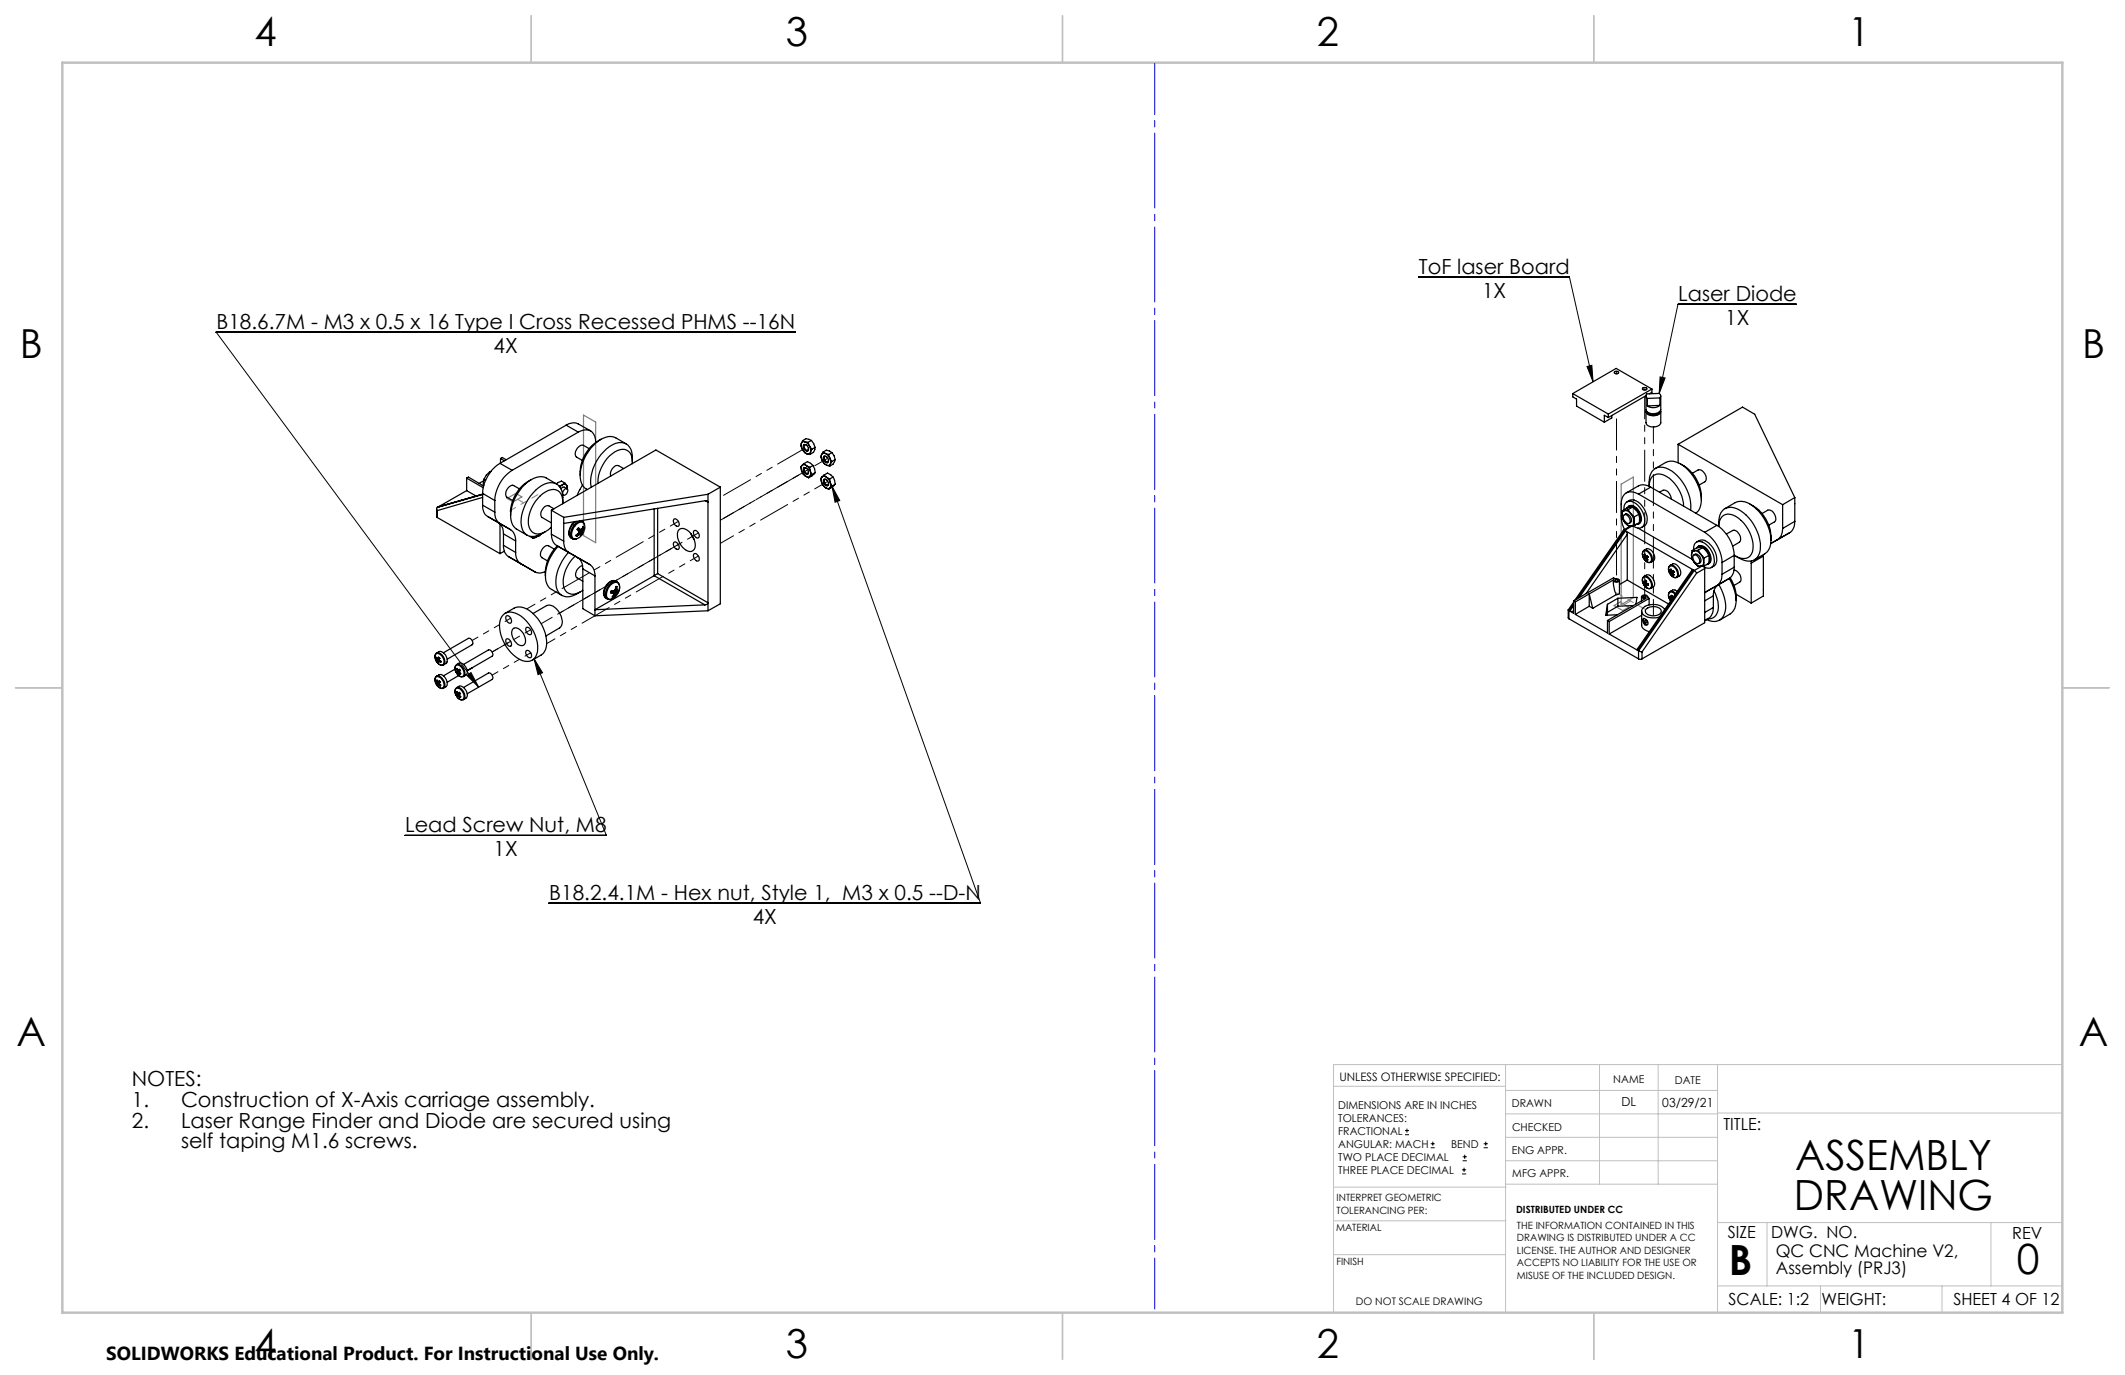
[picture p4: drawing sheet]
<svg xmlns="http://www.w3.org/2000/svg" width="432mm" height="279mm" viewBox="0 0 432 279" stroke-linecap="round" stroke-linejoin="round" font-family="sans-serif">
<g fill="none" stroke="#000" stroke-width=".2">
<path d="M288.3 56.3h30.6l4.8 21.3M161.6 67.5h-117.7l53.4 72.1M322.5 74.5l1-.3 .2 3.4zM337.3 76.6l1 .2-1.2 3.1zM365.1 61.8h-24.1l-3.9 18.1M169.1 98.8l1.5 2.9-.9 .4zM169.1 98.8l30.1 84.7h-87.7M94.9 137.3l.8-.6 1.6 2.9zM108.5 133.8l1.7 2.9-.9 .4zM108.5 133.8l14.7 36h-40.9M285.5 230.6h.8M285.5 229.7h.8"/>
<path d="M285.9 229.3v.9M290.7 233.2h.8M290.7 232.4h.8M291.1 232v.8M297.1 238.5h.8M297.1 237.7h.8M297.2 235.9h.9M297.2 235.1h.9M297.5 237.3v.8M297.6 234.6v.9M301.5 233.2h.8M301.5 232.4h.8"/>
<path d="M301.9 232v.8"/>
</g>
<g fill="none" stroke="#c0c0c0" stroke-width=".2">
<path d="M305.9 216.3v50.4M325 216.3v24.3M336.9 216.3v24.3M349 216.3v50.4M419.1 216.3h-148.1v50.4M271 220.7h34.9M305.9 231.1h43.1M305.9 226.3h43.1M305.9 221.6h43.1M305.9 235.9h43.1M349 226.2h70.1M271 255h34.9"/>
<path d="M271 248.1h35M271 241.2h35M305.9 240.6h43.1M349 248.4h70.1M359.1 248.4v12.9M404.6 248.4v12.9M349 261.3h70.1M369.9 261.3v5.4M394.6 261.3v5.4"/>
</g>
<path d="M108 3.2v9.5M215.9 3.2v9.5M323.8 3.2v9.5M3.1 139.7h9.6M419.1 139.7h9.5M108 266.7v9.6M215.9 266.7v9.6M323.8 266.7v9.6" fill="none" stroke="#c0c0c0" stroke-width=".25"/>
<path d="M12.7 12.7h406.4v254h-406.4z" fill="none" stroke="#c0c0c0" stroke-width=".5"/>
<path d="M234.6 12.9v253.1" fill="none" stroke="#00f" stroke-width=".2" stroke-dasharray="15.2 1.3 1.3 1.3" stroke-dashoffset="4.9"/>
<path d="M118.6 84.3l2.4 1.5v24.5l-2.4-1.5zM329.4 98.4l2.5-1.5v24.5l-2.5 1.5zM103 101.3l1.8-1 1.2 .7-1.7 1zM328 123l1.2-.7 1.8 1.1-1.3 .7z" fill="none" stroke="#808080" stroke-width=".25"/>
<path d="M109.3 100.5l-5.7 3.3M328.5 120.5l5.7 3.3" fill="none" stroke="#808080" stroke-width=".2" stroke-dasharray="15.2 1.3 1.3 1.3" stroke-dashoffset="13.8"/>
<path d="M106.4 102.2l-1.2-.7M331.3 122.1l-1.2 .7" fill="none" stroke="#808080" stroke-width=".2" stroke-dasharray="15.2 1.3 1.3 1.3"/>
<path d="M322.5 74.5l1-.3 .2 3.4zM337.3 76.6l1 .2-1.2 3.1zM94.9 137.3l.8-.6 1.6 2.9zM108.5 133.8l1.7 2.9-.9 .4zM169.1 98.8l1.5 2.9-.9 .4z" fill="#000"/>
<g fill="none" stroke="#000" stroke-width=".25">
<path d="M319.6 80v.6l.8 .5v1.4l5.6 3.3M319.6 80l7.2 4.1M328 75.6a.45 .45 0 0 1 .5-.2 .45 .45 0 0 1 .4 .4 .45 .45 0 0 1-.5 .2 .45 .45 0 0 1-.4-.4zM333.8 78.9a.47 .47 0 0 1 .5-.2 .47 .47 0 0 1 .3 .4 .49 .49 0 0 1-.8-.2zM335.7 79.1v.6l-.6 .3M335.7 79.1l-8.9 5M335.7 79.1l-7.3-4.2-8.8 5.1M94.8 99.7l-5.8 3.3M94.8 99.7l1.9 1.1M94.8 97.2l3.4 1.9M94.8 97.2l.4-.3 3.1 1.8M94.8 97.2v2.5"/>
<path d="M98.3 97.7l-.9 .5M98.3 97.4v1.3M98.3 97.4l.4 .2M99.5 95.8l-.7 .8-.5 .8M99.5 95.8l.2 .1M99.8 95.8h-.3M101.6 94.2a7.6 7.6 0 0 0-3.5 6.1M101.6 94.2l2.5 1.4M101.7 93.2l.8 .4M101.7 93.2l.4-.2 .7 .4M101.7 93.2v.9M104.1 95.6a7.8 7.8 0 0 0-3.6 6.1"/>
<path d="M105.6 99.3l-1.2-.6a1.59 1.59 0 0 0-1.4 2.3l1.2 .7M108 97.4a7.7 7.7 0 0 0-4.2 7.4M113.1 98.4l-2.1-1.3a3.9 3.9 0 0 0-4.3 1.3 8.5 8.5 0 0 0-2.7 7.8 2.47 2.47 0 0 0 1 1.3l2.1 1.3M113.6 98.8h.1M114.3 98.5l-.5 .5M114.3 98.5a.59 .59 0 0 1 .8 .1M114.3 98.5l-.7 .3M114.6 99.6l.4-.3h.2a.84 .84 0 0 1-.7 1.3 .67 .67 0 0 1 .1-1zM114.8 98.1l-.7-.3-1 .5M114.8 98.1l-.5 .4M114.8 98.1l.3 .5M115 86.4a2.6 2.6 0 0 1 2.5-.3l2.5 1.5"/>
<path d="M115 86.4l2.5 1.4M115 86.4l-13.4 7.8M115.1 98.6l.2 .7M115.1 98.6l.2 .3-.1 .4-.7-.3-.5 .3M117.5 87.8a2.16 2.16 0 0 1 2.5-.2 2.16 2.16 0 0 1 1 2.3M117.5 87.8l-13.4 7.8M118.4 98.6l-1.1 2.1M119.7 91.2l-1.2-.7a1.61 1.61 0 0 0-1.3 2.4l1.1 .7M122.1 89.3a7.8 7.8 0 0 0-4.2 7.3M126.7 95.2l-1-.6a1.67 1.67 0 0 0-1.6 2.1M127.2 90.2l-2.1-1.2a3.5 3.5 0 0 0-4 1 9 9 0 0 0-3.1 7.7 2.51 2.51 0 0 0 1.3 1.8M128.5 94.2a2.5 2.5 0 0 0-1.5-2.9 4.9 4.9 0 0 0-4.5 3.2l-.4 .7a5.8 5.8 0 0 0-.6 3"/>
<path d="M128.5 93.8v-.8a2.55 2.55 0 0 0-2.8-3 8.5 8.5 0 0 0-5.6 6.9l-.1 1.4 .2 .7M146.4 99l-13.1-7.6-21.3 12.3M146.4 99l-2.5 1.4M146.4 99v23.7l-2.5 1.4M162.8 90.1v.6l.3 .6M162.8 90.1v.5l.3 .7M162.9 95.6l.3 .7 .5 .4M163 94.6a.69 .69 0 0 1 .9 0M163 94.6l-.2 .4 .1 .6M163 94.6l-.3 .3 .2 .7M163.1 91.3l.5 .7 .4 .2M163.1 91.3l.4 .7 .5 .2"/>
<path d="M163.1 89.5l.4 .3M163.1 89.5l-.3 .6M163.4 95a.86 .86 0 0 1 .7 1.3 .9 .9 0 0 1-.7-1.3zM163.4 90.3a.89 .89 0 0 1 .8 1.3 .87 .87 0 0 1-.8-1.3zM163.4 94.2l.5 .4M163.4 94.2l.7-.4 1.1 .8M163.4 95a.86 .86 0 0 0 .7 1.3M163.4 90.3a.83 .83 0 0 0 .7 1.3M163.4 94.2l-.4 .4M163.5 89.8a.52 .52 0 0 0-.7 .3M163.5 89.8l.6 .3 .4 .6M163.5 89.8l.7 .1"/>
<path d="M163.7 96.7a.69 .69 0 0 0 .9 .1M163.7 96.7l.6 .4M163.9 94.6l.5 .5 .3 .6M163.9 94.6l.6 .4M163.9 95.2l-.2-.1a.58 .58 0 0 0-.2 .7 .58 .58 0 0 0 .8 .3v-.3M163.9 90.5l-.2-.1a.63 .63 0 0 0-.2 .7 .63 .63 0 0 0 .7 .4l.1-.4M164 92.2l.6 .1M164.2 89.9l.3 .8M164.5 90.7l.2 .7v.5M164.5 90.7l.5 .6M164.5 95l.2 .7M164.6 96.8l-.3 .3"/>
<path d="M164.7 95.7v.7l-.1 .4M164.7 95.7l.3 .7M164.7 91.9a.59 .59 0 0 1-.7 .3M164.7 91.9l-.1 .4M164.9 89.5l.7 1.4M164.9 89.5a1.48 1.48 0 0 0-1.8 0M164.9 89.5l-.7 .4M165 96.4l-.4 .4M165 91.3l-.3 .6M165.2 94.6l.5 1.4M165.2 94.6l-.7 .4M165.6 90.9l-.2 .9-.8 .5"/>
<path d="M165.6 90.9l-.6 .4M165.7 96l-.7 .7-.7 .4M165.7 96l-.7 .4M166.9 98l.2 .5 .6 .6M166.9 98l.4 .6 .4 .5M166.9 92.4v.5l.2 .7M166.9 92.4l-.1 .4 .3 .8M167 96.9a.69 .69 0 0 1 1 .1M167 96.9l-.1 .4v.7M167 96.9l-.2 .3 .1 .8M167.1 93.6l.4 .6 .5 .3M167.3 91.9l.4 .2"/>
<path d="M167.3 91.9l.6-.4 1.2 .5M167.3 91.9l-.4 .5M167.4 97.5l.1-.1a.83 .83 0 0 1 .7 1.3l-.6-.2-.2-.5zM167.4 92.7a.79 .79 0 0 1 .8 .4 .79 .79 0 0 1 0 .9 .95 .95 0 0 1-.8-1.3zM167.5 96.5l.5 .5M167.5 96.5l.6-.4 .7 .3 .5 .5M167.5 97.4a.86 .86 0 0 0 .7 1.3M167.5 92.7a.88 .88 0 0 0 .7 1.3M167.5 96.5l-.5 .4M167.7 92.1a.57 .57 0 0 0-.8 .3M167.7 92.1l.6 .5 .3 .5M167.7 92.1l.7 .3"/>
<path d="M167.7 99.1a.69 .69 0 0 0 .9 0M167.7 99.1l.7 .3M168 97l.5 .6 .2 .5M168 94.5l.6 .2M168 97l.6 .3M168 97.5a.3 .3 0 0 0-.5 .1v.4l.4 .5h.3l.1-.4M168 92.9l-.2-.2a.58 .58 0 0 0-.3 .7 .58 .58 0 0 0 .5 .4h.3v-.4M168.4 92.4l.2 .7M168.6 97.3l.1 .8M168.6 93.1l.2 .7-.1 .5M168.6 93.1l.5 .7M168.6 99.1l-.2 .3"/>
<path d="M168.7 98.1l.1 .6-.2 .4M168.7 98.1l.4 .7M168.7 94.3a.52 .52 0 0 1-.7 .2M168.7 94.3l-.1 .4M169.1 98.8l-.5 .3M169.1 92l.4 .6 .2 .8M169.1 93.8l-.4 .5M169.1 92l-.7 .4M169.3 96.9l.4 1.5M169.3 96.9l-.7 .4M169.7 98.4l-1.3 1M169.7 93.4a1.83 1.83 0 0 1-1.1 1.3"/>
<path d="M169.7 98.4l-.6 .4M169.7 93.4l-.6 .4M326.8 84.1v.7M326.8 84.8l-.8-.4v1.4M327.5 84.4v.5l-1.5 .9M334.5 83.6v2.3a1.66 1.66 0 0 0 2.4 .7l.6-.6v-2.4M334.5 83.4a.95 .95 0 0 0 1.1 1.1h.5a1.07 1.07 0 0 0 1.3-1.1M334.7 83.7a1.51 1.51 0 0 0 2.5 0M334.8 81v1.5M335.4 99a2.66 2.66 0 0 0-2.5-.3l-2.5 1.5M335.4 99l-2.4 1.4M335.4 99l13.5 7.8"/>
<path d="M336.3 95.2l2.2-1.2a3.5 3.5 0 0 1 4 1 9.5 9.5 0 0 1 3.2 7.1 2.91 2.91 0 0 1-1.1 2.2M337.3 80.9a.62 .62 0 0 0-.2-1l-2.5 .1a.62 .62 0 0 0 .2 1M337.3 82.4a2.19 2.19 0 0 1-2.5 .1M337.3 80.9v1.5M337.3 80.9l-2.5 .1M337.3 82.4l-2.5 .1M337.5 80.4v2.8a1.75 1.75 0 0 1-3 0v-2.8l-7.7 4.4M341 90.3l21.2 12.3M341 90.3l13.1-7.6 2.5 1.5 8.1 16.9M341 90.3v3.8M341.5 94.3a7.6 7.6 0 0 1 4.2 7.3M343.9 96.2l1.2-.7a1.59 1.59 0 0 1 1.3 2.4l-1.1 .7"/>
<path d="M88.7 103.4v1.6l.2 .2M88.9 103.1l-.2 .2 .2 .5M88.9 105.2l12.7 7.3M88.9 103.8v1.4M89 103l-.1 .1M98.1 102.7a2.41 2.41 0 0 0 1 2.3l2.5 1.4M98.1 100.4l-9.1 2.6M98.1 100.3l2.4 1.4M98.1 102.7l2.4 1.4M98.1 100.3v2.4M98.1 101.1l-9.2 2.7M98.1 100.5l-9.2 2.6"/>
<path d="M100.5 104.1a2.41 2.41 0 0 0 1.1 2.3M100.5 101.7v2.4M101.6 106.4l2.2 1.2M101.6 106.4v6.1M102.3 110.8a2.41 2.41 0 0 0 1 2.3M102.3 108.5l2.5 1.4M102.3 110.8l2.5 1.5M102.3 108.5v2.3M102.5 112l-.9 .5M103.3 113.1l2.5 1.4M103.3 113.1l5.4 3.1M103.8 107.6a2.61 2.61 0 0 1 1 2.3"/>
<path d="M103.8 107.6l-2.6-1.4a2.52 2.52 0 0 1 1.1 2.3M104.8 112.3a2.61 2.61 0 0 0 1 2.2M104.8 109.9v2.4M105.8 114.5l2.9 1.7M107.7 109l.6 .4M108.1 109h.1M108.1 109a.58 .58 0 0 0 .9 .1M108.1 109l.2 .4M109 109.1l-.7 .3M109.2 109l-.2 .1M109.9 108.5v.2a.53 .53 0 0 1-.8 .2l.1 .1M110.8 116.2a2.18 2.18 0 0 1-2.1 0"/>
<path d="M110.8 116.2v.8M112 108.5a2.63 2.63 0 0 0 1.1 2.3M112 103.7l2.5 1.4M112 108.5l2.5 1.5M112 103.7v4.8M112.6 103.4l-1.1-.6a1.62 1.62 0 0 0-1.3 2.4l1.8 1.1M112.6 111.6l-1.1-.7a1.64 1.64 0 0 0-1.7 2l.3 .4 1.2 .7M113.1 110.8l6.8 3.9M113.1 110.8l4.3 2.5M113.2 110.9a8.2 8.2 0 0 0-2.4 5.3M113.4 111a8.3 8.3 0 0 0-2.3 7.6 1.86 1.86 0 0 0 1 1.2l2.1 1.2M114.3 102.4a2.31 2.31 0 0 0-1.8-3 5.8 5.8 0 0 0-4.5 3.8 4.5 4.5 0 0 0 0 4.8 2.17 2.17 0 0 0 2.8 0l1.2-.9"/>
<path d="M114.3 100.5l.2 .1M114.4 102a3.4 3.4 0 0 0-1.6-3.8 4.5 4.5 0 0 0-4.5 2 8.3 8.3 0 0 0-2.2 7.2 2.32 2.32 0 0 0 3.5 1.3l1.2-.7M114.5 100.6l-.2 .1M114.5 100.6l-.2 .2M114.5 110a2.41 2.41 0 0 0 1.1 2.3M114.5 105.1v4.9M115.5 112.3a8.3 8.3 0 0 0-2.3 7.5 2.51 2.51 0 0 0 4 .9l.7-.4M116.1 109.3l.2 .2M116.1 109.3h.1M116.3 109.5h.7M116.8 106a2.7 2.7 0 0 0-1 3l.3 .3M116.8 113a7.1 7.1 0 0 0-2.1 6.6 2.15 2.15 0 0 0 3.4 .6l.3-.3"/>
<path d="M117.1 105.9a2.75 2.75 0 0 0-1.3 3.1l.3 .3M117.1 108.9l.1 .1M117.2 106.5a.98 .98 0 0 1 1.3-.3 .98 .98 0 0 1 .3 1.4 2.41 2.41 0 0 1-2 1.9 1.21 1.21 0 0 1-.5-1.8zM117.3 107.5l1 .5M117.4 113.3a2.52 2.52 0 0 1 1 2.3M117.4 108.5l.3 .2M117.4 113.3l2.5 1.4M117.4 107.4l.5 .2M117.5 107.8l.8 .4M117.5 108.3l.4 .2M117.6 108.3l.4 .3M117.6 108l.8 .4"/>
<path d="M117.7 108.7l-.5 .3M117.9 108.5l-.2 .2M117.9 108.5l.1 .1M117.9 107.6a.28 .28 0 0 0-.3-.3 .28 .28 0 0 0-.3 .3 .28 .28 0 0 0 .2 .3 .68 .68 0 0 1-.5 .9l.2 .2M118 105.8l.1 .1M118 105.8l.4 .2M118.1 107.6l.3 .1M118.3 108.2l.1 .2M118.3 108v.2M118.4 108.4l-.3 .4-.1-.2M118.4 106h.1M118.4 106a1.34 1.34 0 0 0-1.7 .7 1.94 1.94 0 0 0-.4 2.8"/>
<path d="M118.4 106l.3 .5M118.4 115a1.67 1.67 0 0 0-1.2 2.4l1.2 .7M118.4 107.2h.2M118.4 107.7l-.1 .3M118.4 115.6l2.5 1.4M118.4 115.6v8.1l2.5 1.4M118.6 107.2l-.2 .5M118.6 107.2l-.1-.2-.3 .5-.3 .1M119.9 114.7a2.61 2.61 0 0 1 1 2.3M120.9 117v8.1M124.1 118.9a.95 .95 0 0 1 1-.6 .95 .95 0 0 1 .8 .9v.4a2.77 2.77 0 0 1-1.9 2.2 .92 .92 0 0 1-.7-1.3 2.92 2.92 0 0 1 .8-1.6zM125 119.9l.5 .2"/>
<path d="M125 119.8l.4 .2M125.1 119.6l.2 .1M125.1 118.1a2.04 2.04 0 0 0-2.3 1.6 1.37 1.37 0 0 0 .4 1.8M125.3 119.7l.1-.2a.19 .19 0 0 0 0-.3 .19 .19 0 0 0-.3 0 .19 .19 0 0 0 0 .3l-.2 .5-.2 .1a.37 .37 0 0 0-.5-.1 .37 .37 0 0 0-.1 .5h.4M125.3 119.7l.1 .3M125.4 118.3a1.48 1.48 0 0 1 .4 1.6M125.4 118.3v-.1a1.76 1.76 0 0 0-2 1.1l-.2 .5a1.5 1.5 0 0 0 .2 1.9M125.4 118.3a1.33 1.33 0 0 0-1.9 .5 1.94 1.94 0 0 0-.3 2.7M132.9 117l-12 6.9 22.3-1M132.9 117l10.3 5.9M132.9 103.4v13.6M133.6 116.6l10.3 5.9-.2 .3-.5 .1"/>
<path d="M133.6 116.6l-.7 .4M133.6 103.3v13.3M137 105.4a.99 .99 0 0 1 .9 1.5 .99 .99 0 0 1-.9-1.5zM137 110.2a.95 .95 0 0 1 .9 1.4 .97 .97 0 0 1-.9-1.4zM137.9 107.7a1.48 1.48 0 0 1 2.2 .4 3.4 3.4 0 0 1 1 3.5 1.26 1.26 0 0 1-2-.1 3.7 3.7 0 0 1-1.3-3.5zM140.3 108.4l.7 1.2M140.9 112.6l.2-.1a.99 .99 0 0 1 .8 1.5 1.03 1.03 0 0 1-1-1.4zM140.9 108l.2-.2a.99 .99 0 0 1 .8 1.5 1.03 1.03 0 0 1-1-1.3zM143.3 101.7l.5 .1 .1 .3zM143.3 101.7l-28.8 4.7M143.9 100.4v23.7M143.9 100.4l-29.4 4.7"/>
<path d="M327.8 117.9l.3 2.1 .3 .8M328.2 117.9a.29 .29 0 0 1 .3-.1 .29 .29 0 0 1 .2 .3h-.5zM329.1 117.9v2.6a.48 .48 0 0 1-.7 .3M329.6 104.7l.2 .8 .5 .8M329.6 104.7l.1 .8 .6 .8M329.6 103.8v.9M330 103.6a1.38 1.38 0 0 1 .7-1.7 1.38 1.38 0 0 1 1.7 .4 4.2 4.2 0 0 1 1.6 4.3 1.32 1.32 0 0 1-2.2 .3M330.1 104.6a1.16 1.16 0 0 1 .9 1.8 1.19 1.19 0 0 1-.9-1.8zM330.1 104.6a1.07 1.07 0 0 1 1.1 .2 1.07 1.07 0 0 1 .3 1.1l-.5 .4M330.1 107.8l-.2-.1-9.9 14.2M330.1 103.8a.85 .85 0 0 0-.5 .9M330.1 103.8a1.47 1.47 0 0 1 1.3 .6"/>
<path d="M330.1 103.8h-.5M330.1 107.8l.2 .1M330.1 107.8l-9.6 13.9M330.3 106.3a1.47 1.47 0 0 0 1.2 .6M330.3 106.3l.7 .7 .5-.1M330.3 107.9l.4 .7M330.3 107.9l13.8 7.9M330.3 107.9l-9.4 13.5M330.6 102a1.85 1.85 0 0 1 2.7 .4 4.2 4.2 0 0 1 1.3 4l-.2 .3-.8 .5M330.6 103.2a1.08 1.08 0 0 1 1.8 .1 2.46 2.46 0 0 1 .7 3.1l-.6 .1M330.7 117.9l-1.6 .9M330.7 117.9l8.4 4.8"/>
<path d="M330.7 108.6v9.3M330.7 108.6l-8.4 12M330.8 103.6l-.7 .2M330.8 103.6l.6 .8M330.9 102.9a1.61 1.61 0 0 1 2.2 1.1l.2 .5a1.48 1.48 0 0 1-.3 2M331.3 106.9l-1.4 .8M331.4 104.4l.7 .6M331.4 104.4l.4 .5 .2 1M331.7 106.9l-1.6 .9M331.7 103l.8 .8 .5 .7M331.7 103h-.1a3.5 3.5 0 0 0-2 .8M331.7 103l-.9 .6"/>
<path d="M332 105.9a.74 .74 0 0 1-.5 1M332 105.9l.2 .8M332.1 105l-.1 .9M332.2 106.7l-.7 .2M332.8 107.3l11.1 6.4M333 100.4a2.2 2.2 0 0 0-3.2 .4 6.4 6.4 0 0 0-.4 4l.3 1.8 .4 1M333 100.4l13.4 7.8M333 104.5l.1 1.7-.9 .5M333 104.5l-.9 .5M333.9 112.1a1.08 1.08 0 0 1 1.5 .7 .86 .86 0 0 1-.4 1.5 1.73 1.73 0 0 1-1.1-2.2zM333.9 117.3a1.47 1.47 0 0 1 1.7 1.9l-.2 .3a1.47 1.47 0 0 1-1.6-1.9zM334 118.4l.3 .2"/>
<path d="M334.1 111.8a1.4 1.4 0 0 0 .3 2.1 .89 .89 0 0 0 1.1 .3M334.1 117.1a1.46 1.46 0 0 0 .4 2.2 .86 .86 0 0 0 1 .3M334.1 112.7l.2-.1 .1 .4M334.1 112.7l.1 .4M334.1 111.8h.1a1.63 1.63 0 0 1 1.3 2.5M334.1 111.8a1.26 1.26 0 0 1 2 .9 .99 .99 0 0 1-.6 1.6M334.1 117.1a1.05 1.05 0 0 1 1.7 .3l.2 .4a1.1 1.1 0 0 1-.5 1.8M334.1 117.1a1.69 1.69 0 0 1 1.6 2.1l-.2 .4M334.1 112.7h.2M334.2 113.1l-.2 .1 .2 .3M334.3 118.3l-.3-.2v.3M334.3 118.6v.4"/>
<path d="M334.3 118.3v-.1a.17 .17 0 0 1 .1-.2 .17 .17 0 0 1 .2 .1 .17 .17 0 0 1-.1 .2v.2M334.4 113.5h-.2M334.4 113.5l.3 .3M334.4 113a.23 .23 0 0 1 .4 .1 .23 .23 0 0 1-.2 .3M334.4 113l-.2 .1M334.5 118.8l.1 .3-.3-.1M334.5 118.5a.31 .31 0 0 1 .4 .1 .31 .31 0 0 1 0 .3l-.4-.1M334.5 118.3l-.5 .1M334.5 118.5l-.2 .1M334.6 113.4l.3 .4h-.2M334.6 118.2l-.3 .1M334.7 118.6l-.4 .4"/>
<path d="M334.8 113.6l-.1 .2M334.8 118.6l-.3 .2M334.8 113.1l-.6 .4M334.9 113.2l-.3 .2M334.9 113.1l-.5 .4M337.2 100a1.36 1.36 0 0 1 1.4-.3 1.36 1.36 0 0 1 .9 1.2l.1 .5M339.2 115.1a1.04 1.04 0 0 1 1.5 .8 1.18 1.18 0 0 1-.1 1.4 1.62 1.62 0 0 1-1.4-2.2zM339.3 116.3l.2 .3M339.4 115.7l.1 .5-.2 .1M339.4 115.7l.1-.1 .2 .5M339.4 114.9l.5-.3a1.61 1.61 0 0 1 1.3 2.5l-.4 .2a1.59 1.59 0 0 0-1.4-2.4zM339.4 115.7l.2 .1"/>
<path d="M339.4 114.9a1.34 1.34 0 0 0 .3 2.1 .85 .85 0 0 0 1 .3M339.7 116.5l-.2 .1M339.7 116.5l.3 .4M339.9 116.4l.3 .4-.2 .1M340 116a.24 .24 0 0 1 .2 .3 .24 .24 0 0 1-.3 .1M340 116l-.3 .1M340 116l-.7 .3M340.1 116.7l-.1 .2M340.1 116.2l-.2 .2M340.1 116.2l-.4 .3M340.1 116.2l-.6 .4M342.1 102.8a7.2 7.2 0 0 0-4.5-6.4 2.02 2.02 0 0 0-2.5 2.3v.1v-.9a2.56 2.56 0 0 1 1.2-2.6 2.56 2.56 0 0 1 2.8 .1 9.1 9.1 0 0 1 4.4 8.2"/>
<path d="M343.7 112.7l.2 .8 .4 .8M343.7 112.7l.1 .8 .5 .8M343.9 111.9h.4M343.9 111.9l-.2 .8M344.1 112.9a.85 .85 0 0 1 1.2 .7 .65 .65 0 0 1-.4 .9l-.4-.2a1.26 1.26 0 0 1-.4-1.4zM344.1 115.8l-.3 .1-11.1 15.9 .1 .4M344.1 115.8l-11.3 16.4M344.1 115.8l.2 .1M344.1 111.7a1.33 1.33 0 0 1 .6-1.5 1.33 1.33 0 0 1 1.6 .1 4.1 4.1 0 0 1 1.8 4.7 1.43 1.43 0 0 1-2.1 .1M344.2 112.8a.82 .82 0 0 1 1.3 .5 .74 .74 0 0 1-.3 1.2M344.3 115.9l.4 .6M344.3 115.9l-11.3 16.4"/>
<path d="M344.3 114.3a1.55 1.55 0 0 0 1.2 .8M344.3 114.3l.7 .7 .5 .1M344.3 111.9a.69 .69 0 0 0-.6 .8M344.3 111.9a1.67 1.67 0 0 1 1.3 .7M344.7 110.1l.6-.2a2 2 0 0 1 2.3 .9 3.7 3.7 0 0 1 1 3.9l-.9 .6M344.7 116.5l-11 16M344.8 111.3a1.06 1.06 0 0 1 1.7 .2 2.35 2.35 0 0 1 .7 3l-.5 .2M345.1 111.1a1.61 1.61 0 0 1 2.2 1.1l.2 .4a1.42 1.42 0 0 1-.4 2M345.1 111.8l.5 .8M345.1 111.8l-.8 .1M345.6 112.6l.5 1 .1 .6M345.6 112.6l.7 .8"/>
<path d="M345.8 115.1l-1.5 .8M346 111.3l.7 .7 .5 .9M346 111.3h-.1a2.78 2.78 0 0 0-2 .6M346 111.3l-.9 .5M346.2 114.2a.74 .74 0 0 1-.7 .9M346.2 114.2l.1 .8M346.3 115l-.8 .1M346.3 115.2l.1 .3M346.3 113.4l-.1 .8M346.4 108.2a7.8 7.8 0 0 1 3.5 6.1M346.4 115.5l-1.7 1M346.4 115.5v11l-12.7 7.4"/>
<path d="M347.2 112.9v1.6l-.9 .5M347.2 112.9l-.9 .5M348.9 106.8a7.8 7.8 0 0 1 3.5 6.1M348.9 106.8l-2.5 1.4M348.9 119l-2.2 1.2M349.2 118.8a2.39 2.39 0 0 0-1 2.3M349.2 118.8l-2.5 1.4M349.2 118.8a8.3 8.3 0 0 1 1.4 5.4 2.39 2.39 0 0 1-3.8 1.7M349.9 116.7a2.73 2.73 0 0 1-1 2.3M349.9 114.3v2.4M350.5 103.4l2.1-1.3a3.7 3.7 0 0 1 4.3 1.3 9 9 0 0 1 2.9 7.2 2.75 2.75 0 0 1-1.2 1.9l-2.1 1.3M350.8 108.5l1.3-.7a1.59 1.59 0 0 1 1.3 2.4l-1.3 .8"/>
<path d="M351.4 117.5a7.9 7.9 0 0 1 1.1 6.1l-1 1.2-2.1 1.2M351.4 117.5l-2.5 1.5M351.4 117.5l-2.2 1.3M351.6 117.4l.9 2 .3 1.4v1.2M352.4 115.9a1.67 1.67 0 0 1 1.1 2.4l-1.1 .7M352.4 115.3a2.61 2.61 0 0 1-1 2.2M352.4 112.8a2.33 2.33 0 0 0 3.5-.2 6.4 6.4 0 0 0-1.6-6.3l-.5-.5a3.2 3.2 0 0 0-3.5-1.1 2.5 2.5 0 0 0-1.1 2.3 3.4 3.4 0 0 1 1.6-3.8 4 4 0 0 1 4 1.4 9.2 9.2 0 0 1 2.9 7.2 2.41 2.41 0 0 1-3.7 1.9l-1.3-.7M352.4 112.9l-2.5 1.4M352.4 115.3l-2.5 1.4M352.4 112.9v2.4M355.6 102.4a7.7 7.7 0 0 1 4.3 7.4M355.8 114.4v8.2"/>
<path d="M355.9 114l-.1 .4M358 104.4l1.2-.8a1.62 1.62 0 0 1 1.4 2.4l-1.2 .7M358.3 113l-2.5 1.4M358.3 113v8.1l-2.5 1.5M358.4 112.7l-.1 .3M362.2 107.4a2.52 2.52 0 0 1-1 2.3M362.2 102.6v4.8M363.7 108.2l-3.9 2.3 1.4-.8M363.7 108.2l-2.5 1.5M364.7 105.9a2.61 2.61 0 0 1-1 2.3M364.7 101.1l-2.5 1.5M364.7 101.1v4.8"/>
<path d="M364.7 105.9l-2.5 1.5M88.5 132.9a1.12 1.12 0 0 1 1.6 .8 1.08 1.08 0 0 1-.2 1.4 1.63 1.63 0 0 1-1.4-2.2zM88.6 133.8l.1-.2 .3 .3M88.6 133.8l.3 .3M88.6 139v-.1a1.08 1.08 0 0 1 .1-1.4 1.67 1.67 0 0 1 1.4 2.2 .67 .67 0 0 1-1-.1l-.3-.3M88.6 139l.2 .3M88.7 138.4l.1-.2 .2 .4M88.7 138.4l.2 .3M88.7 138.4h.2M88.7 132.7h.1M88.7 132.7a1.36 1.36 0 0 1 2.1 1.1 .95 .95 0 0 1-.7 1.3M88.7 137.4l.5-.3a1.47 1.47 0 0 1 1.6 1.5 .75 .75 0 0 1-.2 1l-.5 .2"/>
<path d="M88.7 132.7a1.69 1.69 0 0 1 1.5 2.3l-.1 .1M88.7 137.4a1.71 1.71 0 0 1 1.6 2.1l-.2 .3M88.8 132.7a1.38 1.38 0 0 0 .2 2.1 1.08 1.08 0 0 0 1.1 .3M88.8 137.4h-.1a1.21 1.21 0 0 0-.1 1.6M88.8 139l.1 .2 .2-.2M88.8 139.3l.1 .1a.95 .95 0 0 0 1.2 .4M88.9 138.7l-.1 .3M88.9 133.8h-.3M88.9 134.1v.3M89 138.6a.21 .21 0 0 1 .4-.1 .21 .21 0 0 1-.1 .3l.3 .4-.2 .2M89.1 139l.3 .4M89.1 134.4v.2l-.2-.2"/>
<path d="M89.1 134.4l.4 .2M89.2 134.1l.4 .3-.1 .2M89.2 134.1l-.3 .3M89.3 133.8h.1M89.3 138.9l-.2 .1M89.3 133.9l-.4 .2M89.3 134.2l-.2 .2M89.4 133.8l-.2 .3M89.4 133.8l-.3-.3-.1 .4M89.4 133.7l-.4 .2M89.4 138.5l-.4 .1M89.4 138.5l-.6 .5"/>
<path d="M89.4 138.5l-.5 .2M89.5 139.2l-.1 .2M89.6 134.4l-.1 .2M90.1 132.6l5.1-2.9a.86 .86 0 0 1 .7 1.3l-5 2.9M92.5 136l-2.4 1.3M92.7 136.6h-.1a.86 .86 0 0 1 .5-1.5 1.81 1.81 0 0 1 1.1 2.3 .84 .84 0 0 1-1.3-.5M92.7 136.6l.2 .3M92.7 136l.2-.2 .2 .4M92.7 136l.3 .4M92.7 136h.3M92.8 139.7l.5-.2a1.68 1.68 0 0 1 1.5 2.3l-.6 .4a1.62 1.62 0 0 0-1.4-2.5zM92.8 135l.5-.2a1.68 1.68 0 0 1 1.5 2.3l-.6 .4a1.62 1.62 0 0 0-1.4-2.5z"/>
<path d="M92.8 139.7l-.1 .1a1.15 1.15 0 0 0 0 1.5M92.8 135l-.1 .1a1.15 1.15 0 0 0 0 1.5M92.8 136.6l.2 .3 .2-.2M92.9 136.9l.1 .2a.99 .99 0 0 0 1.2 .3M93 136.4l-.2 .2M93 136.4l.5-.2-.7 .4M93.1 136.2a.21 .21 0 0 1 .4-.1 .22 .22 0 0 1-.2 .4l.3 .4-.1 .1M93.2 136.7l.3 .3M93.2 137.3l-2.3 1.3M93.3 136.6l-.1 .1M93.4 136.1l-.3 .1M93.6 136.8l-.1 .2"/>
<path d="M94.2 139.7l5-2.9a.84 .84 0 0 1 .8 .4 .84 .84 0 0 1 0 .9l-5.1 2.9M94.2 135l5-2.9a.82 .82 0 0 1 .8 .4 .82 .82 0 0 1 0 .9l-5.1 2.9 1.1-.6M102.3 124.9a2.36 2.36 0 0 1 2.9-.1 8.3 8.3 0 0 1 4 7.6 2.26 2.26 0 0 1-3.7 1.5 8.3 8.3 0 0 1-3.9-7.5l.1-.6zM102.6 124.6a3.9 3.9 0 0 1 3.3-1.2 7 7 0 0 1 4.6 4.4 4.8 4.8 0 0 1-.2 5l-2.2 1.4M102.9 129.8a.99 .99 0 0 1 .9 1.5 .99 .99 0 0 1-.9-1.5zM102.9 125.1a.99 .99 0 0 1 .9 1.5 .99 .99 0 0 1-.9-1.5zM104.2 127.8a1.21 1.21 0 0 1 1.8 .5l.5 .9a1.38 1.38 0 0 1-.2 2 2.51 2.51 0 0 1-2.3-2.7zM106.9 127.6l.1-.1a.95 .95 0 0 1 .8 1.4 .98 .98 0 0 1-.9-1.3zM107 132.2a.97 .97 0 0 1 .8 1.4 .97 .97 0 0 1-.8-1.4zM108.3 124.7l2.8-1.7a2.07 2.07 0 0 1 2.4 1.2l.5 1a1.96 1.96 0 0 1-.3 2.4l-2.8 1.6M123.2 121.5l.2 .2M124.2 120.1l1 .6"/>
<path d="M124.5 121.1l.2 .2M124.5 120.5l.2 .2M124.5 120.5l-.4-.2 .6 .4M124.7 120.7l-.3 .6h.3M124.7 120.7l.3 .2M124.7 120.1l.6 .4M124.9 120.1l.7 .3M125 120.9l-.3 .4M125 121.2l-.2 .2a1.28 1.28 0 0 1-1.4 .3M125.2 120.7l-.2 .2M125.3 120.5l-.1 .2M125.4 120l.1 .1"/>
<path d="M125.5 120.1l.2-.1-.1 .4M125.6 120.4l-.3 .1M143.9 124.1l-23 1M318.7 123.9l.1 .2M318.7 123.9v1.7l.1 .1M318.8 125.7l14.2 8.2M318.8 124.1v1.6M318.8 124.1l.2 .1M319.8 124.1l-.8 .1M319.8 122.4l-1.1 1.5M319.8 122.1v2.5l-.8-.4M319.8 122.1l.3 .2"/>
<path d="M319.8 123.1l-.8 1.1M319.8 122.7l-1 1.4M320.1 124.8l6.5 3.8v-2.5M320.1 122.3v2.5M322.9 120.7l5-2.9a.62 .62 0 0 0 .6 .5 .62 .62 0 0 0 .6-.4l-.4-.3h-.5l-.3-.2-8.1 4.7M322.9 123.2l-2.8 1.6M322.9 123.2l.7 .4M322.9 120.7l-2.8 1.6M322.9 120.7v2.5M322.9 120.7l.7 2.9M326.6 122.8v1.6M326.6 126.1l.4 .2"/>
<path d="M326.6 122.8l-.3 2.2 2.3-.1M326.6 124.4l-.1 .6M327 126.3v2.5M327 128.8l5.8 3.4M328.4 120.8l-4.8 2.8M328.8 121.6l3.8-.2-.2 1.3M328.8 121.6l-2.2 1.2M328.8 121.6v1.6M328.8 123.2l-2.2 1.2M331.9 123l-3.1 .2M332.8 132.2l.2 .1M333 132.3l.7 .2"/>
<path d="M333 133.9l.2 .1 .5-.1M333 132.3v1.6M333.6 121.2v.9M333.6 124.2v2.8a1.56 1.56 0 0 0 1.6 1.3M333.6 125l-6.6 3.8M333.7 132.5v1.4M333.9 125.8a.78 .78 0 0 1 .8 .3 .78 .78 0 0 1-.1 .9 .89 .89 0 0 1-.7-1.2zM333.9 121.2a.27 .27 0 0 1 .4-.1 .27 .27 0 0 1 .1 .3h-.4zM334 125.7a.9 .9 0 0 0 .8 1.2M334.3 126a.27 .27 0 0 1 .3 .2 .27 .27 0 0 1-.2 .3l-.2-.4zM334.5 123.7a2.16 2.16 0 0 1 3 .3 1.14 1.14 0 0 1-1.4 1.1h-.4a1.15 1.15 0 0 1-1.3-1.1zM334.8 121.2v.2"/>
<path d="M335.1 121.6l-.3-.2v-.2a.67 .67 0 0 0-.6-.3 .67 .67 0 0 0-.6 .5l.3 .2h.5l-7.8 4.5M335.1 121.6v1.3M335.1 121.6l-8.1 4.7M338.2 123.9a3.1 3.1 0 0 0-4.5-.1 1.27 1.27 0 0 0 1.1 1.6l1.6 .2 .8-.3M339.3 121.6l.3 .1M339.4 120.2h.1M339.4 120.2l.7-.4 .7 .4M339.4 120.2a1.26 1.26 0 0 0 .1 1.9M339.4 120.2a1.02 1.02 0 0 1 1.1 .4M339.5 121.4l-.2-.2v.4M339.5 121.4v-.1a.19 .19 0 0 1 .1-.3 .19 .19 0 0 1 .3 .1 .19 .19 0 0 1-.1 .3l.1 .1M339.6 121.7l.1 .2"/>
<path d="M339.8 121.3l-.3 .1M339.8 121.4l-.5 .2M339.8 121.6l-.2 .1M340.4 120.8a.83 .83 0 0 0-1.3-.3v1l.4 .6M346.7 120.2l-.3 .3M348.2 123.4a2.66 2.66 0 0 1-1.8 2.7M348.2 121.1v2.3M348.2 121.1l-1.8 1M348.2 123.4l-1.8 1.1M348.3 120.1a5.2 5.2 0 0 1 .4 4.9 1.68 1.68 0 0 1-1.6 .7M352.8 120.8l3 1.8M92.7 141.3h-.1a.86 .86 0 0 1 .5-1.5 1.81 1.81 0 0 1 1.1 2.3 .84 .84 0 0 1-1.3-.5"/>
<path d="M92.7 141.3l.2 .3M92.7 140.7l.2-.2 .2 .4M92.7 140.7l.3 .4M92.7 140.7h.3M92.8 141.3l.2 .3 .2-.2M92.9 141.6l.1 .2a1.08 1.08 0 0 0 1.2 .4M93 141.1l-.2 .2M93.1 140.9a.21 .21 0 0 1 .4-.1 .22 .22 0 0 1-.2 .4l.3 .4-.1 .1M93.2 141.4l.3 .3M93.3 141.3l-.1 .1M93.4 140.8l-.3 .1M93.5 140.9l-.5 .2"/>
<path d="M93.5 140.9l-.7 .4M93.6 141.5l-.1 .2"/>
</g>
<path d="M328.2 75.5l.4-.1 .3 .2a.42 .42 0 0 1-.4 .3 .42 .42 0 0 1-.4-.3l.1-.1M328.5 75.7v.2M334.2 79v.3M334.5 78.8l.1 .1a.42 .42 0 0 1-.4 .4 .42 .42 0 0 1-.4-.4l.2-.1h.5M337.4 83.4a1.09 1.09 0 0 1-1.3 1.1l-.4-.1a.96 .96 0 0 1-1.2-1M140.7 109h.1M100 132.5l3.8-2.2" fill="none" stroke="#000" stroke-width=".2" stroke-dasharray="6.3 1.3 1.3 1.3 1.3 1.3"/>
<path d="M334.2 80.6v40.8" fill="none" stroke="#000" stroke-width=".2" stroke-dasharray="6.3 1.3 1.3 1.3 1.3 1.3" stroke-dashoffset="1.8"/>
<path d="M328.5 83.9v34.2" fill="none" stroke="#000" stroke-width=".2" stroke-dasharray="6.3 1.3 1.3 1.3 1.3 1.3" stroke-dashoffset="-1.3"/>
<path d="M336 86.7v38.4" fill="none" stroke="#000" stroke-width=".2" stroke-dasharray="6.3 1.3 1.3 1.3 1.3 1.3" stroke-dashoffset="3"/>
<path d="M113.7 124.6l24.2-14" fill="none" stroke="#000" stroke-width=".2" stroke-dasharray="6.3 1.3 1.3 1.3 1.3 1.3" stroke-dashoffset="1.9"/>
<path d="M146.4 105.7l17.8-10.3M146.4 101l17.8-10.2" fill="none" stroke="#000" stroke-width=".2" stroke-dasharray="6.3 1.3 1.3 1.3 1.3 1.3" stroke-dashoffset="-.7"/>
<path d="M95.9 130.1l7.9-4.5M100 137.2l7.9-4.6M100 132.5l7.9-4.5" fill="none" stroke="#000" stroke-width=".2" stroke-dasharray="6.3 1.3 1.3 1.3 1.3 1.3" stroke-dashoffset="5"/>
<path d="M107 123.7l30.9-17.8M111.1 130.8l30.8-17.8" fill="none" stroke="#000" stroke-width=".2" stroke-dasharray="6.3 1.3 1.3 1.3 1.3 1.3" stroke-dashoffset="4.4"/>
<path d="M146.4 110.4l21.8-12.6M146.4 105.7l21.8-12.6" fill="none" stroke="#000" stroke-width=".2" stroke-dasharray="6.3 1.3 1.3 1.3 1.3 1.3" stroke-dashoffset="3.3"/>
<path d="M110 126.7l31.9-18.4" fill="none" stroke="#000" stroke-width=".2" stroke-dasharray="6.3 1.3 1.3 1.3 1.3 1.3" stroke-dashoffset="3.8"/>
<g font-size="8.5">
<text x="364.8" y="237.7">ASSEMBLY</text>
<text x="364.5" y="245.8">DRAWING</text>
<text x="351.3" y="259">B</text>
<text x="409.8" y="258.9">0</text>
</g>
<g font-size="8.1">
<text x="51.7" y="9.3">4</text>
<text x="159.7" y="9.3">3</text>
<text x="267.6" y="9.3">2</text>
<text x="375.6" y="9.3">1</text>
<text x="4" y="72.8">B</text>
<text x="423.1" y="72.8">B</text>
<text x="3.3" y="212.5">A</text>
<text x="422.4" y="212.5">A</text>
<text x="51.7" y="276">4</text>
<text x="159.7" y="276">3</text>
<text x="267.6" y="276">2</text>
<text x="375.6" y="276">1</text>
</g>
<g font-size="4.2">
<text x="288.3" y="55.7">ToF laser Board</text>
<text x="301.2" y="60.5">1X</text>
<text x="341" y="61.2">Laser Diode</text>
<text x="44" y="66.9">B18.6.7M - M3 x 0.5 x 16 Type I Cross Recessed PHMS --16N</text>
<text x="100.3" y="71.7">4X</text>
<text x="350.6" y="66.1">1X</text>
<text x="82.3" y="169.1">Lead Screw Nut, M8</text>
<text x="100.3" y="174">1X</text>
<text x="111.6" y="182.9">B18.2.4.1M - Hex nut, Style 1, M3 x 0.5 --D-N</text>
<text x="152.9" y="187.7">4X</text>
<text x="26.8" y="220.8">NOTES:</text>
<text x="26.8" y="224.9">1.</text>
<text x="36.8" y="224.9">Construction of X-Axis carriage assembly.</text>
<text x="26.8" y="229.1">2.</text>
<text x="36.8" y="229.1">Laser Range Finder and Diode are secured using</text>
<text x="36.8" y="233.3">self taping M1.6 screws.</text>
</g>
<text font-size="3.8" x="21.6" y="276.3">SOLIDWORKS Educational Product. For Instructional Use Only.</text>
<g font-size="3.5">
<text x="360.8" y="255.4">QC CNC Machine V2,</text>
<text x="360.8" y="258.9">Assembly (PRJ3)</text>
</g>
<g font-size="3.4">
<text x="350.2" y="229.5">TITLE:</text>
<text x="351.1" y="251.6">SIZE</text>
<text x="359.9" y="251.6">DWG. NO.</text>
<text x="408.9" y="251.7">REV</text>
<text x="351.2" y="265.2">SCALE: 1:2</text>
<text x="370.1" y="265.3">WEIGHT:</text>
<text x="396.9" y="265.2">SHEET 4 OF 12</text>
</g>
<g font-size="2.5">
<text x="329.5" y="224.8">DL</text>
<text x="337.8" y="224.9">03/29/21</text>
</g>
<text font-size="2.4" x="272.2" y="219.7">UNLESS OTHERWISE SPECIFIED:</text>
<g font-size="2.2">
<text x="327.8" y="220.1">NAME</text>
<text x="340.3" y="220.2">DATE</text>
<text x="271.9" y="225.3">DIMENSIONS ARE IN INCHES</text>
<text x="271.9" y="227.9">TOLERANCES:</text>
<text x="307.2" y="224.9">DRAWN</text>
<text x="271.9" y="230.6">FRACTIONAL</text>
<text x="271.9" y="233.2">ANGULAR: MACH</text>
<text x="294.9" y="233.2">BEND</text>
<text x="307.3" y="229.8">CHECKED</text>
<text x="271.9" y="235.9">TWO PLACE DECIMAL</text>
<text x="271.9" y="238.5">THREE PLACE DECIMAL</text>
<text x="307.2" y="234.4">ENG APPR.</text>
<text x="307.3" y="239.2">MFG APPR.</text>
</g>
<text font-size="2.1" x="275.5" y="265.1">DO NOT SCALE DRAWING</text>
<g font-size="2">
<text x="271.6" y="244.1">INTERPRET GEOMETRIC</text>
<text x="271.5" y="250.2">MATERIAL</text>
<text x="271.6" y="246.6">TOLERANCING PER:</text>
<text x="308.1" y="246.4">DISTRIBUTED UNDER CC</text>
<text x="308.2" y="249.7">THE INFORMATION CONTAINED IN THIS</text>
<text x="271.5" y="257">FINISH</text>
<text x="308.2" y="252.2">DRAWING IS DISTRIBUTED UNDER A CC</text>
<text x="308.2" y="254.7">LICENSE. THE AUTHOR AND DESIGNER</text>
<text x="308.2" y="257.3">ACCEPTS NO LIABILITY FOR THE USE OR</text>
<text x="308.2" y="259.8">MISUSE OF THE INCLUDED DESIGN.</text>
</g>
</svg>
